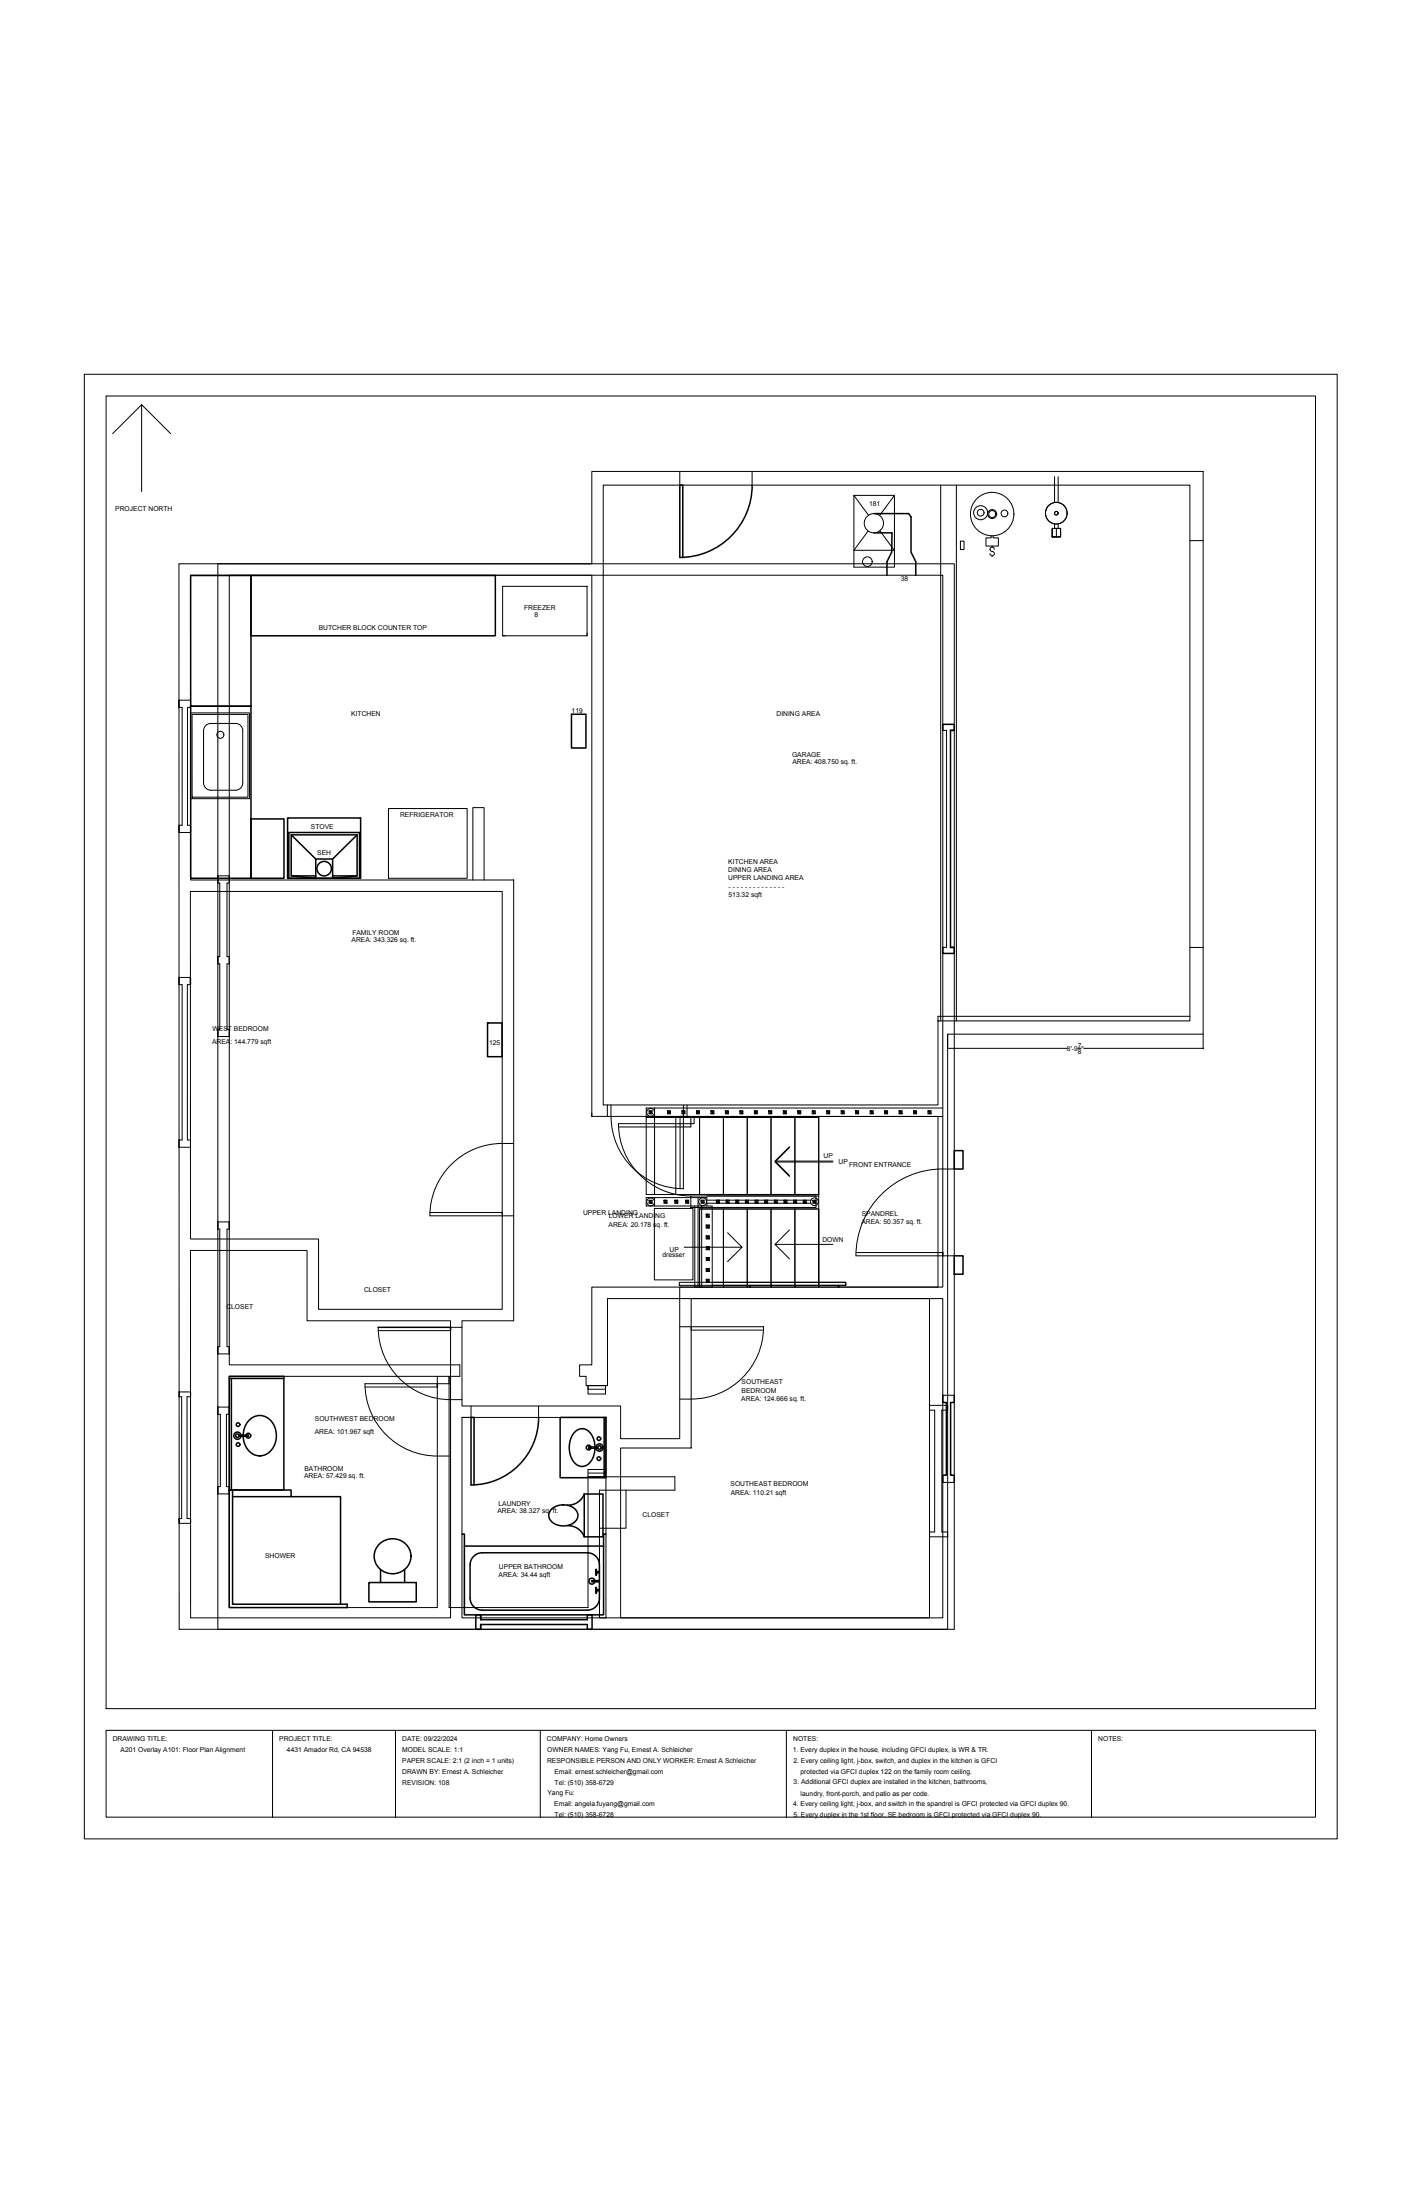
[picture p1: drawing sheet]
<svg xmlns="http://www.w3.org/2000/svg" width="279mm" height="432mm" viewBox="0 0 279 432" stroke-linecap="round" stroke-linejoin="round" font-family="sans-serif">
<!-- layer: A101-Floorplan-1st-floor -->
<g fill="none" stroke="#000" stroke-width=".2">
<path d="M133.4 92.5v2.7M147.6 92.5v2.7M167.5 97.2v14.1h8v-14.1M167.5 97.2h8l-2.9 4M167.5 97.2l2.9 3.9M184.6 95.2v105.2M187.6 95.2v105.2M206.9 93.6v5M207.6 93.6v5M42.7 110.7h73.4v-18.2h120v110.5h-50.2v116.8h-143.2zM170.3 104.2l-2.8 3.8h8M172.6 104.2l2.9 3.9"/>
<path d="M188.4 106.2h.8v1.7h-.8zM194.5 105.2v.4h-1.1v1.6h2.5v-1.6h-1.1v-.4M194.7 107.2v.2M194.7 109.1v.1M194.7 108.2a.43 .43 0 0 1 .4 .5 .43 .43 0 0 1-.4 .4 .43 .43 0 0 1-.5-.4M195.1 107.8a.43 .43 0 0 0-.4-.4 .43 .43 0 0 0-.5 .4 .43 .43 0 0 0 .5 .4M206.4 103.7h1.7v1.7h-1.7h1.7v-1.7h-1.7v1.7zM206.9 102.8v.9M207.3 103.7v1.7M207.6 102.8v.9M233.5 106.1h2.6M42.7 173.3h.4v14.5h-.4"/>
<path d="M42.7 171.9h2.3M45 171.9v1.4M45 173.3h-.5v14.5h.5M42.7 189.2h.4v12.8h-.4M45 187.8v1.4M45 189.2h-.5v12.8h.5M233.5 199.5h-49.5v17.4h-65.6v-121.7h115.1v105.2h-49.5M233.5 186h2.6M42.7 203.4h2.3M45 202v1.4M116.1 219.1v-106.2h-71.1v155h45.2v2.2h-45.2v45.4h40.8v-45.4M116.1 219.1h67.9v33.5h-67.9v15.3h-2.4v2.2h1.3v1.9h4.2v-17.1h63.2v62.6h-64.8v-25h14.8v-2.7h-17"/>
<path d="M116.1 218.5v.6M119.2 216.9v2.2M119.9 216.9a15.6 15.6 0 0 0 2.7 10.6 14.2 14.2 0 0 0 11.5 5.8M134.1 219.1h-.7v14.2M134.1 216.9v16.4M134.8 216.9v2.2M135.5 219.1v1.4h.7v-1.4M137.3 219.3h23.3v15.1h-23.3zM141.9 219.3v15.1M146.6 219.3v15.1M151.3 219.3v15.1M156 219.3v15.1"/>
<path d="M42.7 239.8h2.3M121.4 221.2h14.1v-.7h-14.2a14.2 14.2 0 0 0 14.3 14.2M135.5 234.7h24.6v2.3h-24.6zM141.9 237.3v15.3M146.6 237.3v15.3M151.3 237.3v15.3M154.9 225.1l-2.8 2.8M156 237.3v15.3M163.4 227.9h-11.3l2.8 2.8M42.7 241.2h.4v23.1h-.4M45 241.2h-.5v23.1h.5M133.3 251.7h32.7v.6h-32.7z"/>
<path d="M137.3 252.6v-15.3h23.3v15.3M142.8 241.9l2.8 2.9h-11.4M145.6 244.8l-2.8 2.8M147.1 252.3v.3M147.2 252.3v.3M164.5 252.3v.3M164.6 252.3v.3M42.7 276.2h2.3M42.7 277.6h.5v14.2h-.5M42.7 265.7h2.3M45 277.6h-.6v14.2h.6M71.6 272.2h14.2"/>
<path d="M88.1 271.6h-16.5a14.2 14.2 0 0 0 14.2 14.2h2.3M88.1 270.1v45.4h27.3v-27.1h3.4v1.4M115.4 272h3.4v1.6h-3.4zM115.4 272v.7h3.4M182.4 276.8h1v23.9h-1M182.4 275.8h3.5M185.9 276.8h-1.1v23.9h1.1M42.7 293.2h2.3M115.4 289.1h3.4M122.8 292.5v7.5h-5.2M182.4 301.6h3.5"/>
<circle cx="170.2" cy="110.2" r=".95"/>
<circle cx="171.5" cy="102.7" r="1.89"/>
<circle cx="192.4" cy="100.6" r="1.38"/>
<circle cx="192.4" cy="100.6" r=".66"/>
<circle cx="194.7" cy="100.9" r="4.3"/>
<circle cx="194.7" cy="100.9" r=".88"/>
<circle cx="194.7" cy="100.9" r=".68"/>
<circle cx="197.1" cy="100.8" r=".66"/>
<circle cx="207.3" cy="100.7" r="2.12"/>
<circle cx="207.3" cy="100.7" r=".35"/>
</g>
<!-- layer: A201-Floorplan-2nd-floor -->
<g fill="none" stroke="#000" stroke-width=".2">
<path d="M35.1 110.7h152.1v209.1h-152zM37.4 112.9h147.6v139.7h-51.6v29.8h-11.6v-6.4h-31.2v-16.8h10.2v-86.5h-63.4zM98.6 115.1h16.6v9.7h-16.6zM35.1 137.4h2.3v1.4h-.6v23.2h.6v1.4h-2.3M35.1 138.8h.6v23.2h-.6M37.4 139.9h11.5v16.9h-11.5zM115.2 124.3v.5M37.7 140.2h10.9v16.3h-10.9zM40.2 142.6l.7-.5 .5-.1h4.8a1.41 1.41 0 0 1 1.4 1.4v10.3a1.42 1.42 0 0 1-1.4 1.4h-4.8a1.44 1.44 0 0 1-1.5-1.4v-10.3zM76.2 158.7h15.5v13.7h-15.5zM185 143.4h.7v42.5h-.7M37.4 175h61.1v82h-36v-13.8h-25.1z"/>
<path d="M92.8 172.7v-14.2h2.2v14.2M35.1 193.3h.6v30.5h-.6M35.1 191.8h2.3M37.4 193.3h-.6v30.5h.6v1.4h-2.3M126.8 219.3h33.8v33.3v-15.3h-23.3v15.3M126.8 219.1h58.2M127.4 218h.5v.6l-.5-.6v.6h.5M127.7 218v.6M127.9 218l-.5 .6M128.4 217.5v16.9M131 218h.6v.6l-.6-.6v.6h.6M131.3 218v.6"/>
<path d="M131.6 218l-.6 .6M132.6 219.3v15.1M133.8 218h.6v.6l-.6-.6v.6h.6M134.1 218v.6M134.4 218l-.6 .6M136.6 218h.6v.6l-.6-.6v.6h.6M136.9 218v.6M137.2 218l-.6 .6M137.3 219.3v15.1M139.5 218h.6v.6l-.6-.6v.6h.6M139.8 218v.6M140.1 218l-.6 .6"/>
<path d="M141.9 219.3v15.1M142.3 218h.6v.6l-.6-.6v.6h.6M142.6 218v.6M142.9 218l-.6 .6M145.2 218h.6v.6l-.6-.6v.6h.6M145.5 218v.6M145.8 218l-.6 .6M146.6 219.3v15.1M148 218h.6v.6l-.6-.6v.6h.6M148.3 218v.6M148.6 218l-.6 .6M150.8 218h.6v.6l-.6-.6v.6h.6"/>
<path d="M151.1 218v.6M151.3 219.3v15.1M151.4 218l-.6 .6M153.7 218h.6v.6l-.6-.6v.6h.6M154 218v.6M154.3 218l-.6 .6M156 219.3v15.1M156.5 218h.6v.6l-.6-.6v.6h.6M156.8 218v.6M157.1 218l-.6 .6M159.4 218h.6v.6l-.6-.6v.6h.6M159.7 218v.6"/>
<path d="M160 218l-.6 .6M162.2 218h.6v.6l-.6-.6v.6h.6M162.5 218v.6M162.8 218l-.6 .6M165 218h.6v.6l-.6-.6v.6h.6M165.3 218v.6M165.6 218l-.6 .6M167.9 218h.6v.6l-.6-.6v.6h.6M168.2 218v.6M168.5 218l-.6 .6M170.7 218h.6v.6l-.6-.6v.6h.6M171 218v.6"/>
<path d="M171.3 218l-.6 .6M173.6 218h.6v.6l-.6-.6v.6h.6M173.9 218v.6M174.2 218l-.6 .6M176.4 218h.6v.6l-.6-.6v.6h.6M176.7 218v.6M177 218l-.6 .6M179.2 218h.6v.6l-.6-.6v.6h.6M179.5 218v.6M179.8 218l-.6 .6M182.1 218h.6v.6l-.6-.6v.6h.6M182.4 218v.6"/>
<path d="M182.7 218l-.6 .6M185 217.5h-58.2v16.9h33.8M84.4 238h14.1v.6M100.8 224.4a15.5 15.5 0 0 0-10.6 2.8 14.2 14.2 0 0 0-5.9 11.4h16.5M127.4 235.6h.5v.6l-.5-.6v.6h.5M127.7 235.6v.6M127.9 235.6l-.5 .6M128.4 237.2h7.6v14h-7.6zM128.4 235.1v1.6M130.3 235.6h.6v.5l-.6-.5v.5h.6M130.6 235.6v.6M130.9 235.6l-.6 .5"/>
<path d="M132.4 235.6h.6v.5l-.6-.5v.5h.6M132.7 235.6v.6M133 235.6l-.6 .5M134.5 235.6h.6v.5l-.6-.5v.5h.6M134.8 235.6v.6M135.1 235.6l-.6 .5M136.3 236.7v15.9h3.4v-15.9h-12.9v-1.6h11.9v1.6M137 235.1v17.5M137.6 235.6h.6v.5l-.6-.5v.5h.6M137.7 236.7v15.9M137.9 235.6v.6M138.2 235.6l-.6 .5"/>
<path d="M138.6 238.3h.5v.6l-.5-.6v.6h.5M138.7 234.7h21.9M138.7 236.2h20.4M138.7 235.6h20.4M138.8 238.3v.6M139.1 238.3l-.5 .6M140.6 235.6h.6v.5l-.6-.5v.5h.6M140.9 235.6v.6M141.2 235.6l-.6 .5M141.9 237.3v15.3M142.5 235.6h.6v.5l-.6-.5v.5h.6M142.8 235.6v.6"/>
<path d="M143.1 235.6l-.6 .5M144.4 235.6h.5v.5l-.5-.5v.5h.5M144.6 235.6v.6M144.9 235.6l-.5 .5M146.2 235.6h.6v.5l-.6-.5v.5h.6M146.5 235.6v.6M146.6 237.3v15.3M146.8 235.6l-.6 .5M148.1 235.6h.6v.5l-.6-.5v.5h.6M148.4 235.6v.6M148.7 235.6l-.6 .5M150 235.6h.6v.5l-.6-.5v.5h.6"/>
<path d="M150.3 235.6v.6M150.6 235.6l-.6 .5M151.3 237.3v15.3M151.9 235.6h.6v.5l-.6-.5v.5h.6M152.2 235.6v.6M152.5 235.6l-.6 .5M153.8 235.6h.6v.5l-.6-.5v.5h.6M154.1 235.6v.6M154.4 235.6l-.6 .5M154.9 225.2l-2.8 2.9M155.7 235.6h.6v.5l-.6-.5v.5h.6M156 237.3v15.3"/>
<path d="M156 235.6v.6M156.3 235.6l-.6 .5M157.6 235.6h.6v.6l-.6-.6v.6h.6M157.9 235.6v.6M158.2 235.6l-.6 .6M159.5 235.6h.6v.6l-.6-.6v.6h.6M159.8 235.6v.6M160.1 235.6l-.6 .6M163.4 228.1h-11.3l2.8 2.8M185 229.4h2.2M185 229.4a17 17 0 0 0-17.1 17.1h19.3M37.4 245.4h22.8v13.8h28.2v58.3h-51z"/>
<path d="M135.6 254.9h49.4v62.6h-63.2v-33.3h13.8zM138.6 249h.5v.5l-.5-.5v.5h.5v-.5l-.5 .5M138.6 244.7h.5v.6l-.5-.6v.6h.5v-.6l-.5 .6M138.6 242.6h.5v.6l-.5-.6v.6h.5v-.6l-.5 .6M138.6 240.4h.5v.6l-.5-.6v.6h.5v-.6l-.5 .6M138.6 251.1h.6v.6l-.6-.6v.6h.6M138.6 246.8h.6v.6l-.6-.6v.6h.6l-.1-.6-.5 .6M138.8 240.4v.6M138.8 242.6v.6M138.8 244.7v.6M138.8 249v.6M138.9 246.8v.6"/>
<path d="M138.9 251.1v.6M139.2 251.1l-.6 .6M139.7 251.7h26.3v.6h-26.3M147.1 252.3v.3M147.2 252.3v.3M154.9 241.4l-2.8 2.8M163.4 244.2h-11.3l2.8 2.9M164.5 252.3v.3M164.6 252.3v.3M168 245.8h17M35.1 273.2h2.3v.9h-.7v23.9h.7v1h-2.3M35.1 274.1h.5v23.9h-.5"/>
<path d="M74.2 261.2h14.2M74.2 260.5a14.2 14.2 0 0 0 14.2 14.2h2.2M88.4 260.5h2.2M90.6 278.2h28.3v39.3h-28.3zM92.4 276v2.2h-1.8M105.7 276v2.2M133.4 260.4h2.2M149.8 261.1h-14.2v-.7h14.2a14.2 14.2 0 0 1-14.2 14.2h-2.2M185 273.9h2.2M185 291h2.2M91.1 303.5v13.4"/>
<circle cx="43.2" cy="144.2" r=".69"/>
<circle cx="127.7" cy="218.3" r=".77"/>
<circle cx="127.7" cy="235.9" r=".77"/>
<circle cx="137.9" cy="235.9" r=".77"/>
<circle cx="159.8" cy="235.9" r=".76"/>
</g>
<!-- layer: Title Block -->
<path d="M20.8 339.6h237.3v17.1h-237.3z" fill="none" stroke="#000" stroke-width=".2"/>
<!-- layer: 00-page-edge -->
<path d="M16.5 73.5h245.9v287.4h-245.9zM20.8 77.7h237.3v257.7h-237.3zM27.8 79.4l5.7 5.7M22.1 85.1l5.7-5.7v17.1M20.8 339.6h.1M53.5 339.6v17.1M77.6 339.6v17.1M106 339.6v17.1M154.3 339.6v17.1M214.2 339.6v17.1" fill="none" stroke="#000" stroke-width=".2"/>
<!-- layer: A201-Floorplan-2nd-floor -->
<g fill="none" stroke="#000" stroke-width=".3">
<path d="M37.4 113h11.8v25.6h-11.8zM49.2 113h48v11.8h-48zM171.5 100.8h6.8l.4 .6v7l1 1.8v2.7M171.5 104.6h3.5v3.8l-1 1.8v2.7M35.1 137.4v1.4M37.4 138.6h11.8v33.8h-11.8zM185 143.4v-1.2h2.2v1.2h-.7M187.2 143.4h-.7v42.5M35.1 162v1.4M49.2 160.7h6.5v11.7h-6.5zM56.4 160.5h14.4v11.9h-14.4zM56.7 163.4h13.8v9h-13.8z"/>
<path d="M57.1 163.9l4.9 4.7M62 171.9h-4.9v-8h13v8h-4.8M65.3 168.6v3.8l4.8-.5M70.1 163.9l-4.8 4.7h-3.3v3.8l-4.9-.5M35.1 191.8v1.5M37.4 191.8v1.5M185 185.9v1.2h2.2v-1.2h-.7M186.5 185.9h.7M35.1 223.8v1.4M187.2 225.8h1.8v3.6h-1.8zM185 245.8v.7M187.2 246.5h1.8v3.6h-1.8z"/>
<path d="M35.1 273.2v.9M74.2 260.5h14.2v.7M105.7 278.2a13.3 13.3 0 0 1-13.3 13.3v-13.3h.6v13.2M109.9 278.2h9v11.8h-9zM118.5 278.2v11.8M185 273.9v1.4h.7v14.2h-.7v1.5M187.2 273.9v1.4h-.7v14.2h.7v1.5M35.1 298v1M108.3 296.1a3.3 3.3 0 0 1 5 .9 2.1 2.1 0 0 1-2.1 2.4 2.77 2.77 0 0 1-3.5-2v-.4zM111.3 299.4a3.4 3.4 0 0 1 3.3 2.2M112.8 281a2.09 2.09 0 0 1 3.5 1 4.7 4.7 0 0 1-1.1 5.5 2.11 2.11 0 0 1-3.1-1.3 4.9 4.9 0 0 1 .7-5.2zM114.6 293.2h3.7v8.4h-3.7"/>
<path d="M114.6 293.2v8.4M114.6 293.2a3.4 3.4 0 0 1-3.3 2.2M117.3 284h-1.8v.2h1.8M90.6 301.1h.5v15.8h27.3v-15.8h.5M91.1 303.5h27.3M92.2 307.1v6.6a2.37 2.37 0 0 0 2.4 2.3h20.6a2.37 2.37 0 0 0 2.4-2.3v-6.6M92.2 307.1a2.37 2.37 0 0 1 2.4-2.3h20.6a2.37 2.37 0 0 1 2.4 2.3M94.3 316.9v1h20.9v-1h1v2.9h-1v-1h-20.9v1M94.3 317.9v-1h-.9v2.9h.9v-1M117 308.5h.6M117 312h.6M117.6 308.7h-.6v.4v-1.1h-.1v1.1h.1"/>
<path d="M117.6 312.2h-.6v.5v-1.1h-.1v1.1h.1M117.6 310.2h-1.5v.3h1.5"/>
<circle cx="63.6" cy="170.5" r="1.42"/>
<circle cx="115.5" cy="284.1" r=".47"/>
<circle cx="117.5" cy="282.4" r=".35"/>
<circle cx="117.5" cy="286.3" r=".35"/>
<circle cx="117.6" cy="284.1" r=".71"/>
<circle cx="117.6" cy="284.1" r=".35"/>
<circle cx="116.1" cy="310.3" r=".59"/>
</g>
<!-- layer: A101-Floorplan-1st-floor -->
<g fill="none" stroke="#000" stroke-width=".3">
<path d="M147.6 95.2a14.2 14.2 0 0 1-14.2 14.2v-14.2h.6v14.2M112.1 140.2h2.9v6.6h-2.9zM42.7 171.9v1.4M42.7 187.8v1.4M42.7 202v1.4M95.7 200.8h2.8v6.6h-2.8zM42.7 239.8v1.4M45 239.8v1.4M42.7 264.3v1.4M42.7 276.2v1.4M45 270.6v-.5h10.7v22.3h-10.3M45 264.3v1.4"/>
<path d="M45 270.6v22.6M45 270.6h10.7M45.4 270.6v21.8M49.2 278.5a3 3 0 0 1 4.8 1.7 4.2 4.2 0 0 1-2.4 5.5 3.3 3.3 0 0 1-3.8-3.1 4.4 4.4 0 0 1 1.4-4.1zM85.8 271.6v.6M42.7 291.8v1.4M45 292.4h.6v22.5h22.5v.6h-23.1zM45 292.4h.4M45.6 293.8h21.2v21.1M45.6 292.4h11.5v1.4M46.9 281.7h1.8v.2h-1.8M72.4 310.6h9.3v3.8h-9.3z"/>
<path d="M74.5 303a3.5 3.5 0 0 1 5-.1 3.5 3.5 0 0 1 .1 5 3.5 3.5 0 0 1-5 .1 3.5 3.5 0 0 1-.1-5zM74.7 308v2.6M79.4 308v2.6"/>
<circle cx="46.7" cy="279.6" r=".35"/>
<circle cx="46.6" cy="281.8" r=".71"/>
<circle cx="46.6" cy="281.8" r=".35"/>
<circle cx="46.7" cy="283.5" r=".35"/>
<circle cx="48.7" cy="281.8" r=".47"/>
</g>
<!-- layer: A201-Text -->
<path d="M98.6 124.8h.6" fill="none" stroke="#000" stroke-width=".2"/>
<!-- layer: A101-Text -->
<path d="M185.9 203v2.8M185.9 205.8h23.5M186 205.7l-.1 .1M211.5 205.8h.6M212.6 205.8h23.5M236.1 203v2.8M236.1 205.7l-.1 .1" fill="none" stroke="#000" stroke-width=".2"/>
<g font-size="1.3">
<text x="22.6" y="100.4">PROJECT NORTH</text>
<text x="170.5" y="99.4">181</text>
<text x="102.8" y="119.7">FREEZER</text>
<text x="176.7" y="114.1">38</text>
<text x="62.6" y="123.6">BUTCHER BLOCK COUNTER TOP</text>
<text x="104.9" y="121.1">8</text>
<text x="68.9" y="140.6">KITCHEN</text>
<text x="112.2" y="139.8">119</text>
<text x="152.4" y="140.5">DINING AREA</text>
<text x="155.4" y="148.7">GARAGE</text>
<text x="155.5" y="150">AREA: 408.750 sq. ft.</text>
<text x="78.5" y="160.4">REFRIGERATOR</text>
<text x="61" y="162.6">STOVE</text>
<text x="62.2" y="167.8">SEH</text>
<text x="142.9" y="171.2">DINING AREA</text>
<text x="142.9" y="172.8">UPPER LANDING AREA</text>
<text x="142.9" y="169.6">KITCHEN AREA</text>
<text x="142.9" y="176">513.32 sqft</text>
<text x="143" y="174.4">- - - - - - - - - - - - - -</text>
<text x="69" y="184.8">AREA: 343.326 sq. ft.</text>
<text x="69.1" y="183.5">FAMILY ROOM</text>
<text x="41.7" y="202.3">WEST BEDROOM</text>
<text x="41.6" y="204.9">AREA: 144.779 sqft</text>
<text x="96" y="205.2">125</text>
<text x="209.3" y="206.2">8'-9 &quot;</text>
<text x="211.5" y="205.6">7</text>
<text x="211.5" y="206.9">8</text>
<text x="161.6" y="227.3">UP</text>
<text x="164.5" y="228.4">UP</text>
<text x="166.6" y="229.1">FRONT ENTRANCE</text>
<text x="114.4" y="238.5">UPPER LANDING</text>
<text x="119.5" y="239.1">LOWER LANDING</text>
<text x="169.1" y="238.7">SPANDREL</text>
<text x="119.4" y="240.8">AREA: 20.178 sq. ft.</text>
<text x="131.4" y="245.7">UP</text>
<text x="161.4" y="243.8">DOWN</text>
<text x="169" y="240.3">AREA: 50.357 sq. ft.</text>
<text x="130" y="246.7">dresser</text>
<text x="44.4" y="256.9">CLOSET</text>
<text x="71.4" y="253.5">CLOSET</text>
<text x="145.5" y="275">AREA: 124.666 sq. ft.</text>
<text x="145.5" y="271.7">SOUTHEAST</text>
<text x="145.5" y="273.4">BEDROOM</text>
<text x="61.8" y="281.4">AREA: 101.967 sqft</text>
<text x="61.8" y="279">SOUTHWEST BEDROOM</text>
<text x="59.7" y="290.1">AREA: 57.429 sq. ft.</text>
<text x="59.7" y="288.6">BATHROOM</text>
<text x="143.3" y="291.7">SOUTHEAST BEDROOM</text>
<text x="143.4" y="293.4">AREA: 110.21 sqft</text>
<text x="97.6" y="297">AREA: 38.327 sq. ft.</text>
<text x="97.8" y="295.6">LAUNDRY</text>
<text x="126.1" y="297.8">CLOSET</text>
<text x="52" y="305.7">SHOWER</text>
<text x="97.8" y="309.5">AREA: 34.44 sqft</text>
<text x="97.9" y="308">UPPER BATHROOM</text>
<text x="22.1" y="341.8">DRAWING TITLE:</text>
<text x="54.8" y="341.8">PROJECT TITLE:</text>
<text x="78.9" y="341.7">DATE: 09/22/2024</text>
<text x="107.3" y="341.7">COMPANY: Home Owners</text>
<text x="155.6" y="341.8">NOTES:</text>
<text x="215.5" y="341.8">NOTES:</text>
<text x="23.7" y="343.8">A201 Overlay A101: Floor Plan Alignment</text>
<text x="56.3" y="343.9">4431 Amador Rd, CA 94538</text>
<text x="78.9" y="343.9">MODEL SCALE: 1:1</text>
<text x="78.9" y="346">PAPER SCALE: 2:1 (2 inch = 1 units)</text>
<text x="107.3" y="346">RESPONSIBLE PERSON AND ONLY WORKER: Ernest A Schleicher</text>
<text x="107.4" y="343.8">OWNER NAMES: Yang Fu, Ernest A. Schleicher</text>
<text x="155.6" y="343.9">1. Every duplex in the house, including GFCI duplex, is WR &amp; TR.</text>
<text x="155.7" y="346">2. Every ceiling light, j-box, switch, and duplex in the kitchen is GFCI</text>
<text x="78.9" y="348.1">DRAWN BY: Ernest A. Schleicher</text>
<text x="78.9" y="350.3">REVISION: 108</text>
<text x="107.4" y="352.4">Yang Fu:</text>
<text x="108.8" y="348.1">Email: ernest.schleicher@gmail.com</text>
<text x="108.8" y="350.3">Tel: (510) 358-6729</text>
<text x="155.7" y="350.2">3. Additional GFCI duplex are installed in the kitchen, bathrooms,</text>
<text x="157.1" y="348.1">protected via GFCI duplex 122 on the family room ceiling.</text>
<text x="157.1" y="352.4">laundry, front-porch, and patio as per code.</text>
<text x="108.8" y="354.5">Email: angela.fuyang@gmail.com</text>
<text x="108.8" y="356.7">Tel: (510) 358-6728</text>
<text x="155.6" y="354.6">4. Every ceiling light, j-box, and switch in the spandrel is GFCI protected via GFCI duplex 90.</text>
<text x="155.7" y="356.6">5. Every duplex in the 1st floor, SE bedroom is GFCI protected via GFCI duplex 90.</text>
</g>
</svg>
